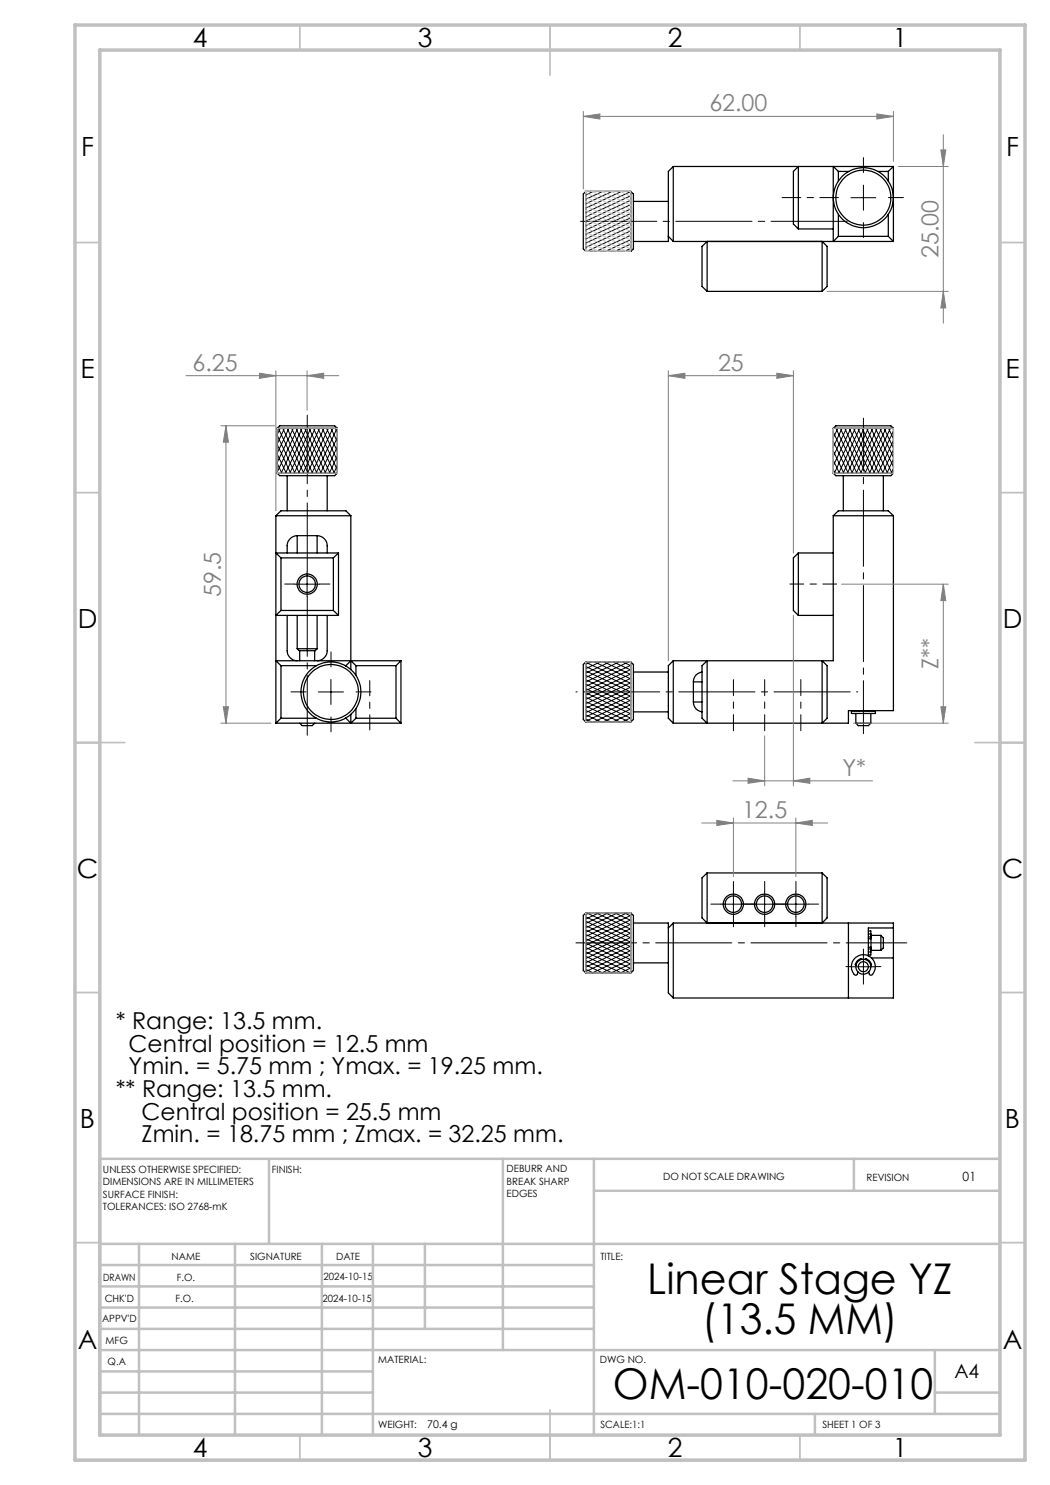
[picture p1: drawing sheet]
<svg xmlns="http://www.w3.org/2000/svg" width="210mm" height="297mm" viewBox="0 0 210 297" stroke-linecap="round" stroke-linejoin="round" font-family="sans-serif">
<g fill="none" stroke="#000" stroke-width=".25">
<path d="M117.2 38.3v12M117.2 38.3l-.5 .5v11l.5 .5M117.2 38.3h9M126.2 38.3v12M126.2 38.3l.5 .5v11l-.5 .5M134.7 33.3v15M134.7 33.3l-1 1v13M134.7 33.3h44M158.7 34.3l1-1v12.5l-1-1zM167.7 34.3l-1-1v15l1-1M167.7 34.3h2.1M167.7 34.3v1.9"/>
<path d="M175.6 34.3h2.1M177.7 34.3v1.9M178.7 33.3v15M178.7 33.3l-1 1M117.2 50.3h9M126.7 40.3h7M133.7 47.3v1h-7M133.7 47.3l1 1M134.7 48.3h44M140.4 49.3l1-1v10l-1-1zM141.4 58.3h23M159.7 45.8h7"/>
<path d="M164.4 48.3l1 1v8l-1 1zM167.7 42.9v4.4M167.7 47.3h10M177.7 42.9v4.4M177.7 47.3l1 1M55.4 85.7h12.1M55.4 85.7l.6-.5h10.9l.6 .5M55.4 94.6h12.1M55.4 94.6l.6 .5h10.9l.6-.5M55.4 85.7v8.9M57.4 95.1v7.1M65.4 95.1v7.1"/>
<path d="M67.5 85.7v8.9M166.7 85.7h12M166.7 85.7l.5-.5h11l.5 .5M166.7 94.6h12M166.7 94.6l.5 .5h11l.5-.5M166.7 85.7v8.9M168.7 95.1v7.1M176.7 95.1v7.1M178.7 85.7v8.9M55.2 103.1h15M55.2 103.1l1-.9h13l1 .9M55.2 103.1v41.5"/>
<path d="M56.2 111.6v10.5M56.2 111.6h10.5M59.4 107.1a2.05 2.05 0 0 0-2 2v1.5M59.4 107.1v3.5M59.4 107.1h4M63.4 107.1a2.05 2.05 0 0 1 2 2v1.5M63.4 107.1v3.5M66.7 111.6v10.5M67.7 110.6h-12.5l1 1M67.7 110.6l-1 1M67.7 110.6v12.5M70.2 103.1v30.8"/>
<path d="M159.7 110.6v12.5M159.7 110.6h7M159.7 110.6l-1 1v10.5l1 1M166.7 103.1v29h-32M166.7 103.1h12M166.7 103.1l1-.9h10l1 .9M178.7 103.1v39h-9v2.5h-35M56.2 122.1l-1 1h12.5M56.2 133.1v10.5M56.2 122.1h10.5M56.2 133.1h7.1M57.4 123.1v7a2.05 2.05 0 0 0 2 2"/>
<path d="M59.4 129.7h4M59.4 129.7l.4 .4h3.2l.4-.4M59.4 123.1v6.6M59.9 130.1v2M62.9 130.1v2M63.4 123.1v6.6M65.4 123.1v7a2.05 2.05 0 0 1-2 2M66.7 122.1l1 1M69.1 133.1h.1M69.2 133.1l1-1 1 1M69.2 133.1v.1M71.2 133.1v2"/>
<path d="M71.2 133.1h8M79.2 133.1v10.5M80.2 132.1h-25l1 1M80.2 132.1l-1 1M80.2 132.1v12.5M117.2 132.4v12M117.2 132.4l-.5 .5v11l.5 .5M117.2 132.4h9M126.2 132.4v12M126.2 132.4l.5 .5v11l-.5 .5M126.7 134.4h7M134.7 132.1l-1 1v10.5l1 1"/>
<path d="M134.7 132.1v12.5M138.7 136.4h1.7M138.7 136.4v4M140.4 134.4a1.95 1.95 0 0 0-1.7 2M140.4 133.1l1-1v12.5l-1-1zM159.7 123.1h7M164.4 132.1l1 1v10.5l-1 1zM55.2 144.6h25M56.2 143.6h7.1M56.2 143.6l-1 1M59.9 144.6l.5 .5h2l.5-.5M69.1 143.6h.1"/>
<path d="M69.2 143.6l1 1M69.2 143.6h.1M70.2 142.9v1.7M71.2 141.7v1.9M71.2 143.6l-1 1M71.2 143.6h8M79.2 143.6l1 1M117.2 144.4h9M126.7 142.4h7M138.7 140.4a1.95 1.95 0 0 0 1.7 2M138.7 140.4h1.7M170.3 142.2h4.8v.5h-4.8z"/>
<path d="M171.2 144.6h3M171.2 144.6l.5 .5h2l.5-.5M171.2 142.7v1.9M171.7 142.1v.1M173.6 142.1v.1M174.2 142.7v1.9M140.4 175.6l1-1v10l-1-1zM141.4 174.6h23M164.4 174.6l1 1v8l-1 1zM117.2 182.6v12M117.2 182.6l-.5 .5v11l.5 .5M117.2 194.6h9"/>
<path d="M117.2 182.6h9M126.2 182.6l.5 .5v11l-.5 .5M126.2 182.6v12M126.7 184.6h7v1M126.7 192.6h7M133.7 185.6v13l1 1M134.7 184.6h44v1M134.7 184.6v15M134.7 184.6l-1 1M169.7 184.6v15M171.6 194.4l-.1 .4a.36 .36 0 0 1-.6 .1 2.39 2.39 0 0 1 .1-3.4 2.39 2.39 0 0 1 3.4 .2 2.39 2.39 0 0 1-.2 3.3l-.3-.1-.2-.5M172.3 191.9v-.1a1.1 1.1 0 0 0-1.1 1.3"/>
<path d="M173 191.9v-.1a1.1 1.1 0 0 1 1.2 1.3h-.1M173.7 186.2h.5v.6M173.7 189.4h.5v.4M173.7 189.8h.5M173.7 190.4h.5M173.7 186.8h.5M173.7 187.4h.5M174.2 189.8v.6M174.2 186.8v.6M174.2 190.4v.6h-.5M174.2 187.4v.3h-.5M174.2 189.5h.1"/>
<path d="M174.2 187.6h.1M174.3 191.6h4.4M176.2 187.1h-2v3h2M176.2 187.1v3M176.2 187.1l.5 .5v2l-.5 .5M178.7 185.6v6M178.7 191.6v8h-44M178.7 185.6h-5v5.6"/>
<circle cx="172.7" cy="39.5" r="5.5"/>
<circle cx="172.7" cy="39.5" r="6"/>
<circle cx="61.4" cy="116.8" r="1.65"/>
<circle cx="61.4" cy="116.8" r="2.02"/>
<circle cx="66.2" cy="138.4" r="5.5"/>
<circle cx="66.2" cy="138.4" r="6"/>
<circle cx="146.7" cy="180.8" r="2.02"/>
<circle cx="146.7" cy="180.8" r="1.65"/>
<circle cx="152.9" cy="180.8" r="2.02"/>
<circle cx="152.9" cy="180.8" r="1.65"/>
<circle cx="159.2" cy="180.8" r="2.03"/>
<circle cx="159.2" cy="180.8" r="1.65"/>
<circle cx="172.7" cy="193.3" r="1.5"/>
<circle cx="172.7" cy="193.3" r="1"/>
</g>
<g fill="none" stroke="#808080" stroke-width=".2">
<path d="M116.7 23.3l3.3-.5v1zM116.7 22.3v15.5M116.7 23.3h62M175.4 22.8l3.3 .5-3.3 .5zM178.7 22.3v10M179.7 33.3h10M188.2 30h1l-.5 3.3zM188.7 26.9v37.7M165.4 58.3h24.3M188.7 58.3l.5 3.3h-1zM37.2 75.1h30.6M51.9 74.6l3.3 .5-3.3 .6z"/>
<path d="M55.2 74.2v28M61.4 75.1l3.3-.5v1.1zM61.4 74.2v7.9M133.7 75.1l3.3-.5v1.1zM133.7 75.1h25M133.7 74.2v57.9M155.4 74.6l3.3 .5-3.3 .6zM158.7 74.2v36.4M44.2 85.2h10.7M45.2 85.2v59.4M45.2 85.2l.5 3.2h-1zM168.3 116.8h21.4"/>
<path d="M188.7 116.8l.5 3.3h-1zM188.7 116.8v27.8M158.7 123.1v34.1M44.2 144.6h10M44.7 141.4h1l-.5 3.2zM146.6 156.2h27.9M149.6 155.6l3.3 .6-3.3 .5zM152.9 147.2v10M158.7 156.2l3.3-.6v1.1zM170.7 144.6h19M188.2 141.4h1l-.5 3.2zM140.3 164.6h25.2"/>
<path d="M143.4 164.1l3.3 .5-3.3 .5zM146.7 163.6v11.7M159.2 164.6l3.3-.5v1zM159.2 163.6v11.7"/>
</g>
<path d="M172.7 146.7v-63.1" fill="none" stroke="#000" stroke-width=".2" stroke-dasharray="15.2 1.3 1.3 1.3" stroke-dashoffset="4.6"/>
<path d="M171.6 138.4h-56.4" fill="none" stroke="#000" stroke-width=".2" stroke-dasharray="15.2 1.3 1.3 1.3" stroke-dashoffset="-1.5"/>
<path d="M61.5 114.3v-31.3" fill="none" stroke="#000" stroke-width=".2" stroke-dasharray="15.2 1.3 1.3 1.3" stroke-dashoffset="1.5"/>
<g fill="none" stroke="#000" stroke-width=".2" stroke-dasharray="15.2 1.3 1.3 1.3">
<path d="M172.7 34.5v-3M177.7 39.5h3M172.7 44.5v3M59 116.8h-2.1M64 116.8h2M61.2 138.4h-3M66.2 133.4v-3M71.2 138.4h3M66.2 143.4v3M146.7 178.3v-2M152.9 178.3v-2M159.2 178.3v-2"/>
<path d="M144.2 180.8h-2M146.7 183.3v2M149.2 180.8h2M150.4 180.8h-2M152.9 183.3v2M155.4 180.8h2.1M156.7 180.8h-2M159.2 183.3v2M161.7 180.8h2M170.2 193.3h-1M172.7 190.8v-1M172.7 195.8v1"/>
<path d="M175.2 193.3h1"/>
</g>
<path d="M61.5 119.3v27.7" fill="none" stroke="#000" stroke-width=".2" stroke-dasharray="15.2 1.3 1.3 1.3" stroke-dashoffset="3.3"/>
<path d="M170.4 44.3h-55.2" fill="none" stroke="#000" stroke-width=".2" stroke-dasharray="15.2 1.3 1.3 1.3" stroke-dashoffset="-.9"/>
<path d="M167.7 39.5h-11.3" fill="none" stroke="#000" stroke-width=".2" stroke-dasharray="15.2 1.3 1.3 1.3" stroke-dashoffset="11.5"/>
<path d="M181.4 188.6h-66.2" fill="none" stroke="#000" stroke-width=".2" stroke-dasharray="15.2 1.3 1.3 1.3" stroke-dashoffset="3.1"/>
<g fill="none" stroke="#000" stroke-width=".2">
<path d="M118.7 38.3l-1.5 .7M120.5 38.3l-3.3 1.6M122.4 38.3l-5.2 2.4M124.3 38.3l-7.1 3.3M126.2 38.3l-9 4.2M126.2 39.2l-9 4.2M170.2 39.5h5M172.7 37v5M126.2 40l-9 4.2M126.2 40.9l-9 4.2M126.2 41.8l-9 4.2M126.2 42.7l-9 4.2"/>
<path d="M126.2 43.6l-9 4.2M126.2 44.4l-9 4.2M126.2 45.3l-9 4.2M126.2 46.2l-8.8 4.1M126.2 47.1l-7 3.2M126.2 47.9l-5.1 2.4M126.2 48.8l-3.2 1.5M126.2 49.7l-1.3 .6M55.4 94.5l.1 .1M55.4 92.6l1 2M55.4 90.8l1.9 3.8M55.4 87l3.6 7.6"/>
<path d="M55.7 85.7l4.2 8.9M56.1 85.7l-.7 1.3M56.6 85.7l4.1 8.9M56.9 85.7l-1.5 3.1 2.7 5.8M57.4 85.7l4.2 8.9M57.8 85.7l-2.4 5M58.3 85.7l4.2 8.9M58.7 85.7l-3.3 6.9M59.2 85.7l4.2 8.9M59.5 85.7l-4.1 8.8M60 85.7l4.2 8.9M60.4 85.7l-4.2 8.9"/>
<path d="M60.9 85.7l4.2 8.9M61.3 85.7l-4.2 8.9M61.8 85.7l4.2 8.9M62.2 85.7l-4.2 8.9M62.7 85.7l4.2 8.9M63 85.7l-4.2 8.9M63.6 85.7l3.9 8.2M63.9 85.7l-4.2 8.9M64.5 85.7l3 6.4M64.8 85.7l-4.2 8.9M65.3 85.7l2.2 4.5M65.7 85.7l-4.2 8.9"/>
<path d="M66.2 85.7l1.3 2.6M66.6 85.7l-4.2 8.9M67.1 85.7l.4 .7M67.4 85.7l-4.2 8.9M67.5 87.5l-3.4 7.1M67.5 89.4l-2.5 5.2M67.5 91.3l-1.6 3.3M67.5 93.1l-.8 1.5M166.7 85.7h.1M166.7 93.9l.3 .7M166.7 92l1.2 2.6M166.7 90.2l2.1 4.4"/>
<path d="M166.7 88.3l3 6.3M166.7 86.4l3.8 8.2M167.2 85.7l4.2 8.9M167.6 85.7l-.9 1.9M168.1 85.7l4.2 8.9M168.4 85.7l-1.7 3.7M168.9 85.7l4.2 8.9M169.3 85.7l-2.6 5.6M169.8 85.7l4.2 8.9M170.2 85.7l-3.5 7.5M170.7 85.7l4.2 8.9M171.1 85.7l-4.2 8.9"/>
<path d="M171.6 85.7l4.2 8.9M171.9 85.7l-4.2 8.9M172.4 85.7l4.2 8.9M172.8 85.7l-4.2 8.9M173.3 85.7l4.2 8.9M173.7 85.7l-4.2 8.9M174.2 85.7l4.2 8.9M174.6 85.7l-4.2 8.9M175.1 85.7l3.6 7.6M175.4 85.7l-4.2 8.9M176 85.7l2.7 5.8M176.3 85.7l-4.2 8.9"/>
<path d="M176.8 85.7l1.9 3.9M177.2 85.7l-4.2 8.9M177.7 85.7l1 2M178.1 85.7l-4.2 8.9M178.6 85.7l.1 .1M178.7 86.2l-4 8.4M178.7 88.1l-3.1 6.5M178.7 90l-2.2 4.6M178.7 91.9l-1.3 2.7M178.7 93.7l-.4 .9M58.9 116.8h5M61.4 114.3v5"/>
<path d="M63.7 138.4h5M66.2 135.9v5M117.2 139.4l9 4.2M117.2 138.6l9 4.2M117.2 137.7l9 4.2M117.2 136.8l9 4.2M117.2 136l9 4.2M117.2 135.1l9 4.2M117.2 134.2l9 4.2M117.2 133.3l9 4.2M117.2 132.5l9 4.2M118.2 132.4l-1 .5"/>
<path d="M118.9 132.4l7.3 3.4M120.1 132.4l-2.9 1.3M120.8 132.4l5.4 2.5M122 132.4l-4.8 2.2M122.7 132.4l3.5 1.6M123.8 132.4l-6.6 3.1M124.6 132.4l1.6 .7M125.7 132.4l-8.5 4M126.2 133.1l-9 4.2M126.2 133.9l-9 4.2M126.2 134.8l-9 4.2M126.2 135.7l-9 4.2"/>
<path d="M126.2 136.6l-9 4.2M126.2 137.4l-9 4.2M126.2 138.3l-9 4.2M126.2 139.2l-9 4.2M117.2 143.8l1.2 .6M117.2 143l3 1.4M117.2 142.1l4.9 2.3M117.2 141.2l6.8 3.2M117.2 140.3l8.7 4.1M126.2 140l-9 4.2M126.2 140.9l-7.5 3.5M126.2 141.8l-5.6 2.6"/>
<path d="M126.2 142.7l-3.7 1.7M126.2 143.6l-1.8 .8M146.7 178.3v5M152.9 178.3v5M159.2 178.3v5M117.2 193.9l1.5 .7M117.2 193l3.3 1.6M117.2 192.1l5.2 2.5M117.2 191.3l7.1 3.3M117.2 190.4l9 4.2M117.2 189.5l9 4.2M117.2 188.6l9 4.2"/>
<path d="M117.2 187.7l9 4.2M117.2 186.9l9 4.2M117.2 186l9 4.2M117.2 185.1l9 4.2M117.2 184.3l9 4.2M117.2 183.4l9 4.2M117.4 182.6l8.8 4.1M117.9 182.6l-.7 .3M119.2 182.6l7 3.2M119.8 182.6l-2.6 1.2M121.1 182.6l5.1 2.4M121.6 182.6l-4.4 2.1"/>
<path d="M123 182.6l3.2 1.5M123.5 182.6l-6.3 3M124.9 182.6l1.3 .6M125.4 182.6l-8.2 3.8M126.2 183.1l-9 4.2M126.2 184l-9 4.2M126.2 184.9l-9 4.2M126.2 185.7l-9 4.2M126.2 186.6l-9 4.2M126.2 187.5l-9 4.2M126.2 188.3l-9 4.2M126.2 189.2l-9 4.2"/>
<path d="M126.2 190.1l-9 4.2M126.2 191l-7.8 3.6M126.2 191.9l-5.9 2.7M126.2 192.8l-4 1.8M126.2 193.6l-2.1 1M126.2 194.5l-.3 .1M144.2 180.8h5M150.4 180.8h5M156.7 180.8h5M170.2 193.4h5M172.7 190.8v5"/>
</g>
<path d="M74 136.1v9.9" fill="none" stroke="#000" stroke-width=".2" stroke-dasharray="15.2 1.3 1.3 1.3" stroke-dashoffset="12.2"/>
<path d="M158 116.8h9.3" fill="none" stroke="#000" stroke-width=".2" stroke-dasharray="15.2 1.3 1.3 1.3" stroke-dashoffset="12.5"/>
<path d="M146.7 146.1v-10.2M152.9 146.1v-10.2M160.2 146.1v-10.2" fill="none" stroke="#000" stroke-width=".2" stroke-dasharray="15.2 1.3 1.3 1.3" stroke-dashoffset="12"/>
<g fill="none" stroke="#c0c0c0" stroke-width=".2">
<path d="M117.2 38.3h9v12h-9zM117.2 39.4l9 4.2M117.2 38.6l9 4.2M118.4 38.3l7.8 3.6M120.3 38.3l5.9 2.7M122.2 38.3l4 1.8M124.1 38.3l2.1 1M125.9 38.3l.3 .1M117.2 49.9l.7 .4M117.2 49.1l2.6 1.2M117.2 48.2l4.4 2.1M117.2 47.3l6.3 3"/>
<path d="M117.2 46.5l8.2 3.8M117.2 45.6l9 4.2M117.2 44.7l9 4.2M117.2 43.8l9 4.2M117.2 43l9 4.1M117.2 42.1l9 4.2M117.2 41.2l9 4.2M117.2 40.3l9 4.2M55.4 85.7h12.1v8.9h-12.1zM166.7 85.7h12v8.9h-12zM117.2 132.4h9v12h-9zM117.2 182.6h9v12h-9z"/>
</g>
<g fill="none" stroke="#c0c0c0" stroke-width=".35">
<path d="M60 5v5M110 5v10M160 5v5M15 48.5h5M200 48.5h5M15 98.5h5M200 98.5h5M15 148.5h10M195 148.5h10M15 198.5h5M200 198.5h5M15 248.5h5"/>
<path d="M200 248.5h5M60 287v5M110 282v10M160 287v5"/>
</g>
<g fill="none" stroke="#c0c0c0" stroke-width=".5">
<path d="M53.8 231.8v17M100.6 231.8v38.2M118.8 231.8v55.2M118.8 238.2h81.2M170.8 231.8v6.4M200 231.8h-180v55.2M20 248.8h180M20 257.3h98.8M20 253h98.8M27.8 248.8v38.2M47 248.8v38.2M64.4 248.8v38.2"/>
<path d="M74.6 248.8v38.2M85 248.8v17M20 265.8h98.8M20 261.5h98.8M20 278.5h54.6M20 274.3h54.6M20 270h180M187 278.5h13M187 270v12.8M20 282.8h180M163 282.8v4.2"/>
</g>
<path d="M15 5h190v287h-190zM20 10h180v277h-180z" fill="none" stroke="#c0c0c0" stroke-width=".7"/>
<g fill="#808080">
<path d="M158.7 156.2l3.3-.6v1.1zM149.6 155.6l3.3 .6-3.3 .5z"/>
<path d="M188.2 141.4h1l-.5 3.2zM188.7 116.8l.5 3.3h-1z"/>
<path d="M61.4 75.1l3.3-.5v1.1zM51.9 74.6l3.3 .5-3.3 .6z"/>
<path d="M133.7 75.1l3.3-.5v1.1zM155.4 74.6l3.3 .5-3.3 .6zM116.7 23.3l3.3-.5v1zM175.4 22.8l3.3 .5-3.3 .5zM143.4 164.1l3.3 .5-3.3 .5zM159.2 164.6l3.3-.5v1z"/>
<path d="M188.2 30h1l-.5 3.3zM188.7 58.3l.5 3.3h-1z"/>
<path d="M45.2 85.2l.5 3.2h-1zM44.7 141.4h1l-.5 3.2z"/>
</g>
<g font-size="8.5">
<text x="129.4" y="258.8">Linear Stage YZ</text>
<text x="140.4" y="266.9">(13.5 MM)</text>
<text x="122.6" y="279.7">OM-010-020-010</text>
</g>
<g font-size="5.3">
<text x="38.5" y="9.5">4</text>
<text x="83.5" y="9.5">3</text>
<text x="133.6" y="9.5">2</text>
<text x="178.6" y="9.5">1</text>
<text x="16.2" y="31.3">F</text>
<text x="201.2" y="31.3">F</text>
<text x="16.1" y="75.5">E</text>
<text x="201.1" y="75.5">E</text>
<text x="15.5" y="125.5">D</text>
<text x="200.5" y="125.5">D</text>
<text x="15.4" y="175.5">C</text>
<text x="200.4" y="175.5">C</text>
<text x="16" y="225.5">B</text>
<text x="201" y="225.5">B</text>
<text x="15.5" y="269.8">A</text>
<text x="200.5" y="269.8">A</text>
<text x="38.5" y="291.5">4</text>
<text x="83.5" y="291.5">3</text>
<text x="133.6" y="291.5">2</text>
<text x="178.6" y="291.5">1</text>
</g>
<g font-size="4.7" fill="#808080">
<text x="141.9" y="22.3">62.00</text>
<text x="187.7" y="51.6" transform="rotate(-90 187.7 51.6)">25.00</text>
<text x="38.5" y="74.1">6.25</text>
<text x="143.6" y="74.1">25</text>
<text x="44.2" y="119.4" transform="rotate(-90 44.2 119.4)">59.5</text>
<text x="187.7" y="133.8" transform="rotate(-90 187.7 133.8)">Z**</text>
<text x="168.5" y="155.1">Y*</text>
<text x="148.4" y="163.6">12.5</text>
</g>
<g font-size="4.7">
<text x="23.1" y="205.8">* Range: 13.5 mm.</text>
<text x="25.7" y="210.3">Central position = 12.5 mm</text>
<text x="25.7" y="214.9">Ymin. = 5.75 mm ; Ymax. = 19.25 mm.</text>
<text x="23.1" y="219.4">** Range: 13.5 mm.</text>
<text x="28.3" y="223.9">Central position = 25.5 mm</text>
<text x="28.3" y="228.4">Zmin. = 18.75 mm ; Zmax. = 32.25 mm.</text>
</g>
<text font-size="3.9" x="190.9" y="275.5">A4</text>
<text font-size="2.5" x="192.5" y="236.1">01</text>
<text font-size="2.1" x="85.4" y="285.6">70.4 g</text>
<g font-size="2">
<text x="20.6" y="234.6">UNLESS OTHERWISE SPECIFIED:</text>
<text x="20.6" y="237.1">DIMENSIONS ARE IN MILLIMETERS</text>
<text x="20.6" y="239.6">SURFACE FINISH:</text>
<text x="54.4" y="234.6">FINISH:</text>
<text x="101.3" y="234.5">DEBURR AND</text>
<text x="101.3" y="237">BREAK SHARP</text>
<text x="101.3" y="239.5">EDGES</text>
<text x="132.6" y="236">DO NOT SCALE DRAWING</text>
<text x="173.3" y="236.2">REVISION</text>
<text x="20.6" y="242.1">TOLERANCES: ISO 2768-mK</text>
<text x="34.3" y="252">NAME</text>
<text x="50" y="251.9">SIGNATURE</text>
<text x="67.2" y="251.9">DATE</text>
<text x="120.1" y="251.9">TITLE:</text>
<text x="20.6" y="256.1">DRAWN</text>
<text x="35.3" y="256.1">F.O.</text>
<text x="64.7" y="255.9">2024-10-15</text>
<text x="20.9" y="260.3">CHK'D</text>
<text x="35.1" y="260.3">F.O.</text>
<text x="64.5" y="260.3">2024-10-15</text>
<text x="20.4" y="264.4">APPV'D</text>
<text x="21.1" y="268.8">MFG</text>
<text x="21.5" y="273">Q.A</text>
<text x="75.6" y="272.5">MATERIAL:</text>
<text x="120" y="272.5">DWG NO.</text>
<text x="75.6" y="285.5">WEIGHT:</text>
<text x="120.1" y="285.6">SCALE:1:1</text>
<text x="164.5" y="285.6">SHEET 1 OF 3</text>
</g>
</svg>
